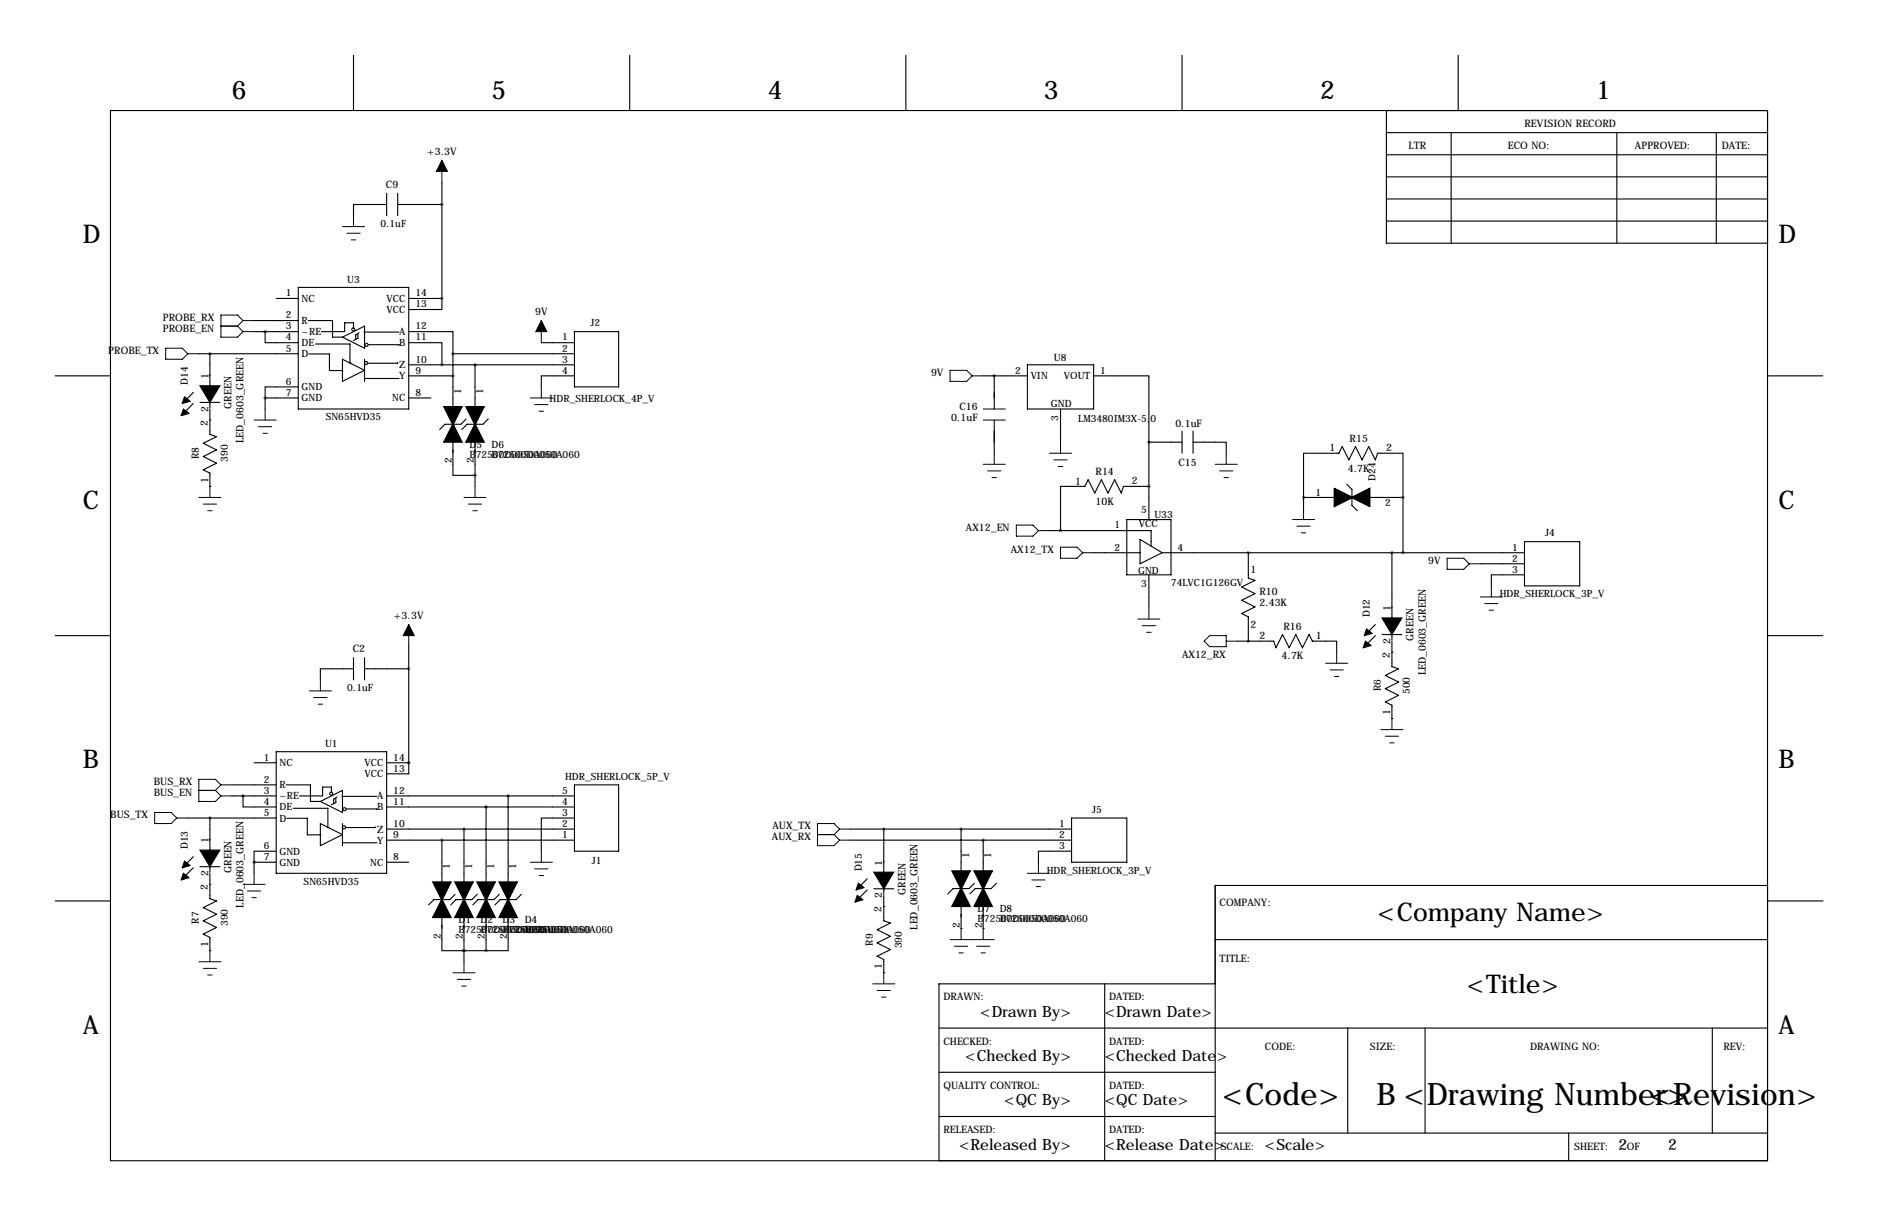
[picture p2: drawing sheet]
<svg xmlns="http://www.w3.org/2000/svg" width="432mm" height="279mm" viewBox="0 0 432 279" stroke-linecap="round" stroke-linejoin="round" font-family="sans-serif">
<g fill="none" stroke="#000" stroke-width=".25">
<path d="M81.3 12.7v12.7M144.8 12.7v12.7M208.3 12.7v12.7M271.8 12.7v12.7M335.3 12.7v12.7M25.4 25.4h381v241.3h-381zM318.8 30.5h87.6M318.8 35.6h87.6M318.8 25.4v30.5h87.6M333.7 30.5v25.4M371.8 30.5v25.4M394.6 30.5v25.4"/>
<path d="M88.9 47h-7.6v2.5M88.9 44.4v5.1M91.4 47h10.2M91.4 44.4v5.1M101.6 41.9v26.7M318.8 45.7h87.6M318.8 50.8h87.6M318.8 40.6h87.6M58.4 73.7h10.2M58.4 76.2h10.2M61 76.2v2.5h7.6M63.5 68.6h5.1"/>
<path d="M68.6 66h25.4v28h-25.4zM70.9 73.7h5.6v3.8h2.2M72.5 79h8v4.5h.3M78.7 77.5l5.1-2.6v5.1zM81.3 75.4v-1.2h-2.1v2h-5.3M82.3 76.7v1l-1 .5M82.5 76.5l-.7 .5v1M83.7 76.3h8M84.7 79.2h7v.1M94 76.2h10.1v5.1M94 78.7h7.6v5.1M94 68.6h7.6"/>
<path d="M101.6 68.6v2.5h-7.6M124.5 78.7h7.6M132.1 76.2h10.1v12.7h-10.1zM12.7 86.4h12.7M44.4 90.2l-2.5 2.5M44.4 92.7l-2.5 2.5M45.7 81.3h22.9M46 92.5h4.5M48.3 96.5h.1M48.3 81.3v12.4M48.3 94v5.8l1.5 .5-3.1 1.6 3.1 1.5-3.1 1.5 3.1 1.5-3.1 1.5 1.6 .8v3.1M61 91.4h7.6"/>
<path d="M61 91.4v2.6M68.6 88.9h-7.6v2.5M71 81.3h4.7v3.8h3.1v.2M78.7 82.5l5.1 2.6-5.1 2.5zM83.8 82.5v5.1M84 87h7.7M91.4 83.3v.2h-6.8M94 86.4h10.1M94 91.4h5.1M94 83.8h38.1M104.1 81.3h28M104.1 81.3v12.2"/>
<path d="M104.1 96v1.5M107.2 96.3l-1.2 1.2h-3.7l-1.2 1.2M109.2 83.8v9.7M109.2 96v1.5M112.3 96.3l-1.3 1.2h-3.6l-1.2 1.2M132.1 86.4h-7.6v2.5M226.1 86.4h10.1M228.6 86.4v7.6M228.6 96.5v7.6M236.2 83.8h15.3v10.2h-15.3zM243.8 94v7.6M251.5 86.4h12.7v15.2"/>
<path d="M271.8 99.1v5M274.3 99.1v5M406.4 86.4h12.7M48.3 111.8h.1M104.1 101.5v7.7h5.1M109.2 101.5v10.3M259.1 119.4h10.1v12.7h-10.1zM264.2 111.8h-5.9l-.5 1.5-1.5-3.1-1.5 3.1-1.6-3.1-1.5 3.1-1.5-3.1-.8 1.6h-5.6v10.1M264.2 101.6v17.8M264.2 101.6h7.6M274.3 101.6h7.6v2.5M299.7 114.3v-10.2h8.1l.8-1.5 1.5 3.1 1.6-3.1 1.5 3.1 1.5-3.1 1.5 3.1 .5-1.6h5.9v10.2"/>
<path d="M299.7 114.3h7.1M299.7 114.3v2.5M309.3 114.3h1.5M309.6 111.3l1.2 1.2v3.6l1.3 1.2M314.9 114.3h7.7M322.6 114.3v12.7M241.3 121.9h23.4v3.6M251.5 127h10.6M262.1 124l5.1 3-5.1 2.5zM264.2 132.1v7.6M267.2 127h83.3M287 127v5.8l1.5 .5-3 1.6 3 1.5-3 1.5 3 1.5-3 1.6 1.5 .7v5.6"/>
<path d="M320 127v20.1M340.4 129.5h10.1M350.5 132.1h-7.6v2.5M350.5 124.5h12.7v10.1h-12.7zM12.7 146h12.7M81.3 153.7h-7.6v2.5M81.3 151.1v5.1M83.8 153.7h10.2M83.8 151.1v5.1M94 148.6v29.2h-5.1M284.5 147.3h8.4l.5 1.5 1.5-3 1.5 3 1.5-3 1.6 3 1.5-3 .8 1.5h5.5v2.6M316.2 143.5l-2.5 2.5"/>
<path d="M316.2 146l-2.5 2.6M317.8 145.8h4.5M320 149.9h.1M320 147.3v5.9l1.6 .5-3.1 1.5 3.1 1.5-3.1 1.5 3.1 1.6-3.1 1.5 1.5 .8v3M406.4 146h12.7M58.4 175.3h5.1M63.5 172.7h25.4v28h-25.4zM88.9 175.3h5.1M94 175.3h.1M320 165.1h.1M43.2 188h20.3M44.4 196.8l-2.5 2.6"/>
<path d="M44.4 199.4l-2.5 2.5M46 199.1h4.5M48.3 188v12.4M53.3 180.3h10.2M53.3 182.9h10.2M55.9 182.9v2.5h7.6M58.4 198.1h.1M58.4 198.1h5.1M63.5 195.6h-5.1v5.1M65.8 180.3h5.6v3.8h2.3M65.9 188h4.8v3.8h3v.2M67.5 185.7h7.9v4.4h.3"/>
<path d="M73.7 184.1l5-2.5v5.1zM73.7 189.2l5 2.6-5 2.5zM76.2 182.1v-1.3h-2v2.1h-5.4M77.2 183.4v1l-1 .5M77.5 183.1l-.8 .5v1.1M78.6 183h8.1M78.7 189.2v5.1M78.9 193.6h7.8M79.7 185.9h7v.1M86.4 190v.1h-6.9M88.9 182.9h43.2M88.9 185.4h43.2"/>
<path d="M88.9 198.1h5.1M88.9 190.5h43.2M88.9 193h43.2M101.6 193v9.7M106.7 190.5v12.2M111.8 185.4v17.3M116.8 182.9v19.8M132.1 188h-7.6v7.6M132.1 180.3h10.1v15.3h-10.1zM195.6 190.5h50.8M195.6 193h50.8M203.2 190.5v15"/>
<path d="M221 190.5v9.7M226.1 193v7.2M246.4 195.6h-7.6v2.5M246.4 188h12.7v10.1h-12.7zM12.7 207h12.7M48.3 203.2h.1M48.3 218.4h.1M48.3 200.7v5.8l1.5 .5-3.1 1.5 3.1 1.6-3.1 1.5 3.1 1.5-3.1 1.5 1.6 .8v3M101.6 210.8v7.6h5.1M101.6 205.2v1.5M104.6 205.5l-1.2 1.2h-3.6l-1.2 1.2M106.7 218.4h.1"/>
<path d="M106.7 205.2v1.5M106.7 210.8v10.2M106.7 218.4h5.1M109.7 205.5l-1.2 1.2h-3.6l-1.3 1.2M111.8 205.2v1.5M111.8 210.8v7.6M114.8 205.5l-1.2 1.2h-3.7l-1.2 1.2M116.8 210.8v7.6h-5M116.8 205.2v1.5M119.9 205.5l-1.2 1.2h-3.7l-1.2 1.2M199.4 201.9l-2.6 2.6M199.4 204.5l-2.6 2.5"/>
<path d="M200.9 204.2h4.6M203.2 208.3h.1M203.2 205.7v5.9l1.5 .5-3 1.5 3 1.5-3 1.6 3 1.5-3 1.5 1.5 .8v3M221 213.4h.1M221 202.6v1.6M221 208.2v5.2M224 202.9l-1.2 1.3h-3.6l-1.3 1.2M226.1 213.4h.1M226.1 202.6v1.6M226.1 208.2v5.2M229.1 202.9l-1.2 1.3h-3.7l-1.2 1.2M279.4 215.9h127"/>
<path d="M406.4 203.5h-127v63.2M406.5 207h12.7M203.2 223.5h.1M215.9 236.2h190.5M254 226.1v40.6M279.4 226.1h-63.5v40.6M309.9 236.2v24.1M327.7 236.2v24.1M393.7 236.2v24.1M215.9 246.4h63.5M215.9 256.5h63.5M279.4 260.3h127"/>
<path d="M360.7 260.3v6.4"/>
<circle cx="81.2" cy="75.7" r=".36"/>
<circle cx="84.3" cy="79.2" r=".36"/>
<circle cx="84.2" cy="83.4" r=".36"/>
<circle cx="76.1" cy="182.4" r=".36"/>
<circle cx="79.1" cy="190.1" r=".36"/>
<circle cx="79.2" cy="185.9" r=".36"/>
</g>
<g fill="#000" stroke="#000" stroke-width=".38">
<path d="M102.1 93.5h4.1l-2.1 4zM107.2 93.5h4.1l-2.1 4zM104.1 97.5l2.1 4h-4.1zM109.2 97.5l2.1 4h-4.1zM306.8 112.3l4.1 2-4.1 2zM310.8 114.3l4.1-2v4zM101.6 206.7l2 4.1h-4zM99.6 202.7h4l-2 4.1zM106.7 206.7l2 4.1h-4.1zM104.6 202.7h4.1l-2 4.1zM111.8 206.7l2 4.1h-4.1zM109.7 202.7h4.1l-2 4.1z"/>
<path d="M116.8 206.7l2.1 4.1h-4.1zM114.8 202.7h4.1l-2.1 4.1zM221 204.2l2 4h-4.1zM218.9 200.2h4.1l-2 4zM226.1 204.2l2 4h-4.1zM224 200.2h4.1l-2 4z"/>
</g>
<g fill="none" stroke="#000" stroke-width=".23">
<path d="M101.6 36.8v5.1M78.7 52.1h5.1M79.8 53.6h3M80.8 55.1h1M81.3 49.5v2.6M50.8 74.9h3.8M54.6 74.9l1.3 1.3M55.9 76.2h2.5M55.9 73.7l-1.3-1.3h-3.8v5.1h3.8l1.3-1.3M55.9 73.7h2.5M55.9 73.7l-1.3 1.2M124.5 73.7v5"/>
<path d="M38.1 80h3.8l1.3 1.3-1.3 1.2h-3.8zM43.2 81.3h2.5M58.4 96.5h5.1M59.4 98h3.1M60.5 99.6h1M61 94v2.5M121.9 91.4h5.1M122.9 93h3.1M124 94.5h1M124.5 88.9v2.5M218.4 85.1h3.8l1.3 1.3-1.3 1.2h-3.8zM223.5 86.4h2.6"/>
<path d="M226.1 94h5M226.1 96.5h5M45.7 114.3h5.1M46.7 115.8h3.1M47.8 117.3h1M48.3 111.8v2.5M106.7 114.3h5.1M107.7 115.8h3M108.7 117.3h1M109.2 111.8v2.5M226.1 106.7h5M227.1 108.2h3"/>
<path d="M228.1 109.7h1M228.6 104.1v2.6M241.3 104.1h5.1M242.3 105.7h3.1M243.3 107.2h1M243.8 101.6v2.5M279.4 106.7h5.1M280.4 108.2h3.1M281.4 109.7h1M281.9 104.1v2.6M297.2 119.4h5.1M299.7 116.8v2.6"/>
<path d="M233.7 120.7h3.8l1.3 1.2-1.3 1.3h-3.8zM238.8 121.9h2.5M243.8 125.7h3.8l1.3 1.3-1.3 1.3h-3.8zM248.9 127h2.6M264.2 139.7v2.5M298.2 120.9h3M299.2 122.4h1M332.7 128.3h3.8l1.3 1.2-1.3 1.3h-3.8zM337.8 129.5h2.6M340.4 137.2h5M341.4 138.7h3M342.9 134.6v2.6"/>
<path d="M71.1 158.8h5.1M73.7 156.2v2.6M94 143.5v5.1M261.6 142.2h5.1M262.6 143.8h3.1M263.7 145.3h1M276.9 147.3l1.2-1.3h3.8v2.6h-3.8zM281.9 147.3h2.6M304.8 152.4h5.1M305.8 153.9h3.1M306.8 155.4h1M307.3 149.9v2.5"/>
<path d="M342.4 140.2h1M72.1 160.3h3.1M73.2 161.8h1M317.5 167.6h5.1M318.5 169.2h3.1M319.5 170.7h1M320 165.1v2.5M35.6 186.7h3.8l1.2 1.3-1.2 1.2h-3.8zM40.6 188h2.6M45.7 181.6h3.8M49.5 181.6l1.3 1.3M50.8 182.9h2.5"/>
<path d="M50.8 180.3l-1.3-1.2h-3.8v5h3.8l1.3-1.2M50.8 180.3h2.5M50.8 180.3l-1.3 1.3M121.9 198.1h5.1M122.9 199.6h3.1M124.5 195.6v2.5M188 191.8h3.8M191.8 191.8l1.2 1.2M193 190.5l-1.2-1.3h-3.8v5.1h3.8l1.2-1.3M193 193h2.6M193 190.5h2.6M193 190.5l-1.2 1.3"/>
<path d="M238.8 198.1v2.6M48.3 218.4v2.6M55.9 203.2h5.1M56.9 204.7h3M57.9 206.2h1M58.4 200.7v2.5M124 201.2h1M218.4 215.9h10.2M219.5 217.4h3M220.5 218.9h1M221 213.4v2.5M224.5 217.4h3.1"/>
<path d="M225.6 218.9h1M226.1 213.4v2.5M236.2 200.7h5.1M237.2 202.2h3.1M238.3 203.7h1M45.7 221h5.1M46.7 222.5h3.1M47.8 224h1M104.1 223.5h5.1M105.2 225h3M106.2 226.6h1M106.7 221v2.5"/>
<path d="M200.7 226.1h5M201.7 227.6h3M202.7 229.1h1M203.2 223.5v2.6"/>
</g>
<g fill="#000" stroke="#000" stroke-width=".25">
<path d="M42.2 94l1.2 1-1.7 .5zM42.4 91.2l1.3 1-1.8 .5zM48.3 88.6h2.2l-2.2 3.9zM46 88.6h2.3v3.9zM313.9 147.3l1.3 1-1.8 .5zM314.2 144.5l1.3 1-1.8 .5zM320 142h2.3l-2.3 3.8zM317.8 142h2.2v3.8zM42.4 197.9l1.3 1-1.8 .5zM48.3 195.3h2.2l-2.2 3.8zM46 195.3h2.3v3.8zM42.2 200.7l1.2 1-1.7 .5z"/>
<path d="M197.1 205.7l1.3 1.1-1.8 .5zM197.4 202.9l1.2 1.1-1.8 .5zM203.2 200.4h2.3l-2.3 3.8zM200.9 200.4h2.3v3.8z"/>
</g>
<path d="M101.6 36.8l1.3 2.6h-2.6zM124.5 73.7l1.2 2.5h-2.5zM94 143.5l1.2 2.5h-2.5z" fill="#000" stroke="#000" stroke-width=".23"/>
<path d="M60.9 91.4a.05 .05 0 0 0 .1 0 .05 .05 0 0 0-.1 0zM60.9 76.2a.05 .05 0 0 0 .1 0 .05 .05 0 0 0-.1 0zM243.8 121.9a.05 .05 0 0 0 .1 0 .05 .05 0 0 0-.1 0zM264.1 111.8a.05 .05 0 0 0 .1 0 .05 .05 0 0 0-.1 0zM264.1 101.6a.05 .05 0 0 0 .1 0 .05 .05 0 0 0-.1 0zM111.7 218.4a.05 .05 0 0 0 .1 0 .05 .05 0 0 0-.1 0zM111.7 185.4a.05 .05 0 0 0 .1 0 .05 .05 0 0 0-.1 0zM116.8 182.9a.05 .05 0 0 0 .1 0 .05 .05 0 0 0-.1 0zM104.1 81.3a.05 .05 0 0 0 .1 0 .05 .05 0 0 0-.1 0zM104.1 86.4a.05 .05 0 0 0 .1 0 .05 .05 0 0 0-.1 0zM226 193a.05 .05 0 0 0 .1 0 .05 .05 0 0 0-.1 0zM320 127a.05 .05 0 0 0 .1 0 .05 .05 0 0 0-.1 0zM48.2 188a.05 .05 0 0 0 .1 0 .05 .05 0 0 0-.1 0zM48.2 81.3a.05 .05 0 0 0 .1 0 .05 .05 0 0 0-.1 0z" fill="#000" stroke="#000" stroke-width=".63"/>
<g font-size="7.1">
<text x="281" y="254">&lt;Code&gt;</text>
<text x="316.5" y="254">B &lt;Drawing Number&gt;</text>
<text x="379.4" y="254">&lt;Revision&gt;</text>
</g>
<g font-size="5.9">
<text x="53.3" y="22.9">6</text>
<text x="113" y="22.9">5</text>
<text x="176.5" y="22.9">4</text>
<text x="240" y="22.9">3</text>
<text x="303.5" y="22.9">2</text>
<text x="367" y="22.9">1</text>
<text x="19" y="55.9">D</text>
<text x="408.9" y="55.9">D</text>
<text x="19" y="116.8">C</text>
<text x="408.9" y="116.8">C</text>
<text x="19" y="176.5">B</text>
<text x="408.9" y="176.5">B</text>
<text x="316.8" y="211.6">&lt;Company Name&gt;</text>
<text x="337.3" y="228.1">&lt;Title&gt;</text>
<text x="19" y="237.5">A</text>
<text x="408.9" y="237.5">A</text>
</g>
<g font-size="3.6">
<text x="225.4" y="233.7">&lt;Drawn By&gt;</text>
<text x="254" y="233.7">&lt;Drawn Date&gt;</text>
<text x="221.9" y="243.8">&lt;Checked By&gt;</text>
<text x="254" y="243.8">&lt;Checked Date&gt;</text>
<text x="230.9" y="254">&lt;QC By&gt;</text>
<text x="254" y="254">&lt;QC Date&gt;</text>
<text x="220.5" y="264.1">&lt;Released By&gt;</text>
<text x="254" y="264.1">&lt;Release Date&gt;</text>
<text x="290.8" y="264.1">&lt;Scale&gt;</text>
<text x="372.1" y="264.1">2</text>
<text x="383.5" y="264.1">2</text>
</g>
<g font-size="2.4">
<text x="350.5" y="29.2">REVISION RECORD</text>
<text x="98.2" y="35.6">+3.3V</text>
<text x="323.8" y="34.3">LTR</text>
<text x="346.7" y="34.3">ECO NO:</text>
<text x="375.9" y="34.3">APPROVED:</text>
<text x="395.9" y="34.3">DATE:</text>
<text x="88.7" y="43.2">C9</text>
<text x="37.5" y="76.2">PROBE_EN</text>
<text x="37.5" y="73.7">PROBE_RX</text>
<text x="123" y="72.4">9V</text>
<text x="24.9" y="81.3">PROBE_TX</text>
<text x="47.9" y="87.1" transform="rotate(-90 47.9 87.1)">1</text>
<text x="214.1" y="86.4">9V</text>
<text x="47.9" y="94.6" transform="rotate(-90 47.9 94.6)">2</text>
<text x="53.2" y="93.9" transform="rotate(-90 53.2 93.9)">GREEN</text>
<text x="220.6" y="94.2">C16</text>
<text x="47.8" y="97.9" transform="rotate(-90 47.8 97.9)">2</text>
<text x="56" y="101.9" transform="rotate(-90 56 101.9)">LED_0603_GREEN</text>
<text x="218.7" y="96.7">0.1uF</text>
<text x="270.2" y="98">0.1uF</text>
<text x="310.3" y="101.6">R15</text>
<text x="270.9" y="107.1">C15</text>
<text x="305.7" y="103.7">1</text>
<text x="318.7" y="103.6">2</text>
<text x="47.9" y="110.9" transform="rotate(-90 47.9 110.9)">1</text>
<text x="247.2" y="111.4">1</text>
<text x="251.9" y="109.2">R14</text>
<text x="260.3" y="111.3">2</text>
<text x="309.9" y="108.3">4.7K</text>
<text x="251.9" y="116">10K</text>
<text x="222.1" y="121.9">AX12_EN</text>
<text x="232.4" y="127">AX12_TX</text>
<text x="287.5" y="131.6">1</text>
<text x="328.4" y="129.5">9V</text>
<text x="289.6" y="136.7">R10</text>
<text x="90.6" y="142.2">+3.3V</text>
<text x="289.6" y="139.3">2.43K</text>
<text x="319.7" y="140.5" transform="rotate(-90 319.7 140.5)">1</text>
<text x="81.1" y="149.9">C2</text>
<text x="287.5" y="144.4">2</text>
<text x="289.6" y="146.8">2</text>
<text x="295.1" y="144.8">R16</text>
<text x="302.6" y="146.9">1</text>
<text x="319.7" y="147.9" transform="rotate(-90 319.7 147.9)">2</text>
<text x="325" y="147.2" transform="rotate(-90 325 147.2)">GREEN</text>
<text x="271.8" y="151.1">AX12_RX</text>
<text x="294.7" y="151.5">4.7K</text>
<text x="319.5" y="151.2" transform="rotate(-90 319.5 151.2)">2</text>
<text x="327.8" y="155.2" transform="rotate(-90 327.8 155.2)">LED_0603_GREEN</text>
<text x="319.6" y="164.2" transform="rotate(-90 319.6 164.2)">1</text>
<text x="35.4" y="182.9">BUS_EN</text>
<text x="35.4" y="180.3">BUS_RX</text>
<text x="25.3" y="188">BUS_TX</text>
<text x="177.6" y="190.5">AUX_TX</text>
<text x="47.9" y="193.8" transform="rotate(-90 47.9 193.8)">1</text>
<text x="177.5" y="193">AUX_RX</text>
<text x="47.9" y="201.3" transform="rotate(-90 47.9 201.3)">2</text>
<text x="53.2" y="200.6" transform="rotate(-90 53.2 200.6)">GREEN</text>
<text x="202.8" y="198.9" transform="rotate(-90 202.8 198.9)">1</text>
<text x="47.8" y="204.6" transform="rotate(-90 47.8 204.6)">2</text>
<text x="56" y="208.5" transform="rotate(-90 56 208.5)">LED_0603_GREEN</text>
<text x="202.7" y="209.6" transform="rotate(-90 202.7 209.6)">2</text>
<text x="202.8" y="206.3" transform="rotate(-90 202.8 206.3)">2</text>
<text x="208.2" y="205.7" transform="rotate(-90 208.2 205.7)">GREEN</text>
<text x="280.4" y="208.3">COMPANY:</text>
<text x="211" y="213.6" transform="rotate(-90 211 213.6)">LED_0603_GREEN</text>
<text x="47.9" y="217.6" transform="rotate(-90 47.9 217.6)">1</text>
<text x="280.4" y="221">TITLE:</text>
<text x="202.8" y="222.7" transform="rotate(-90 202.8 222.7)">1</text>
<text x="216.9" y="229.9">DRAWN:</text>
<text x="255" y="229.9">DATED:</text>
<text x="216.9" y="240">CHECKED:</text>
<text x="255" y="240">DATED:</text>
<text x="290.8" y="241.3">CODE:</text>
<text x="315" y="241.3">SIZE:</text>
<text x="351.8" y="241.3">DRAWING NO:</text>
<text x="396.2" y="241.3">REV:</text>
<text x="216.9" y="250.2">QUALITY CONTROL:</text>
<text x="255" y="250.2">DATED:</text>
<text x="216.9" y="260.3">RELEASED:</text>
<text x="255" y="260.3">DATED:</text>
<text x="280.7" y="264.2">SCALE:</text>
<text x="361.9" y="264.2">SHEET:</text>
<text x="374" y="264.2">OF</text>
</g>
<g font-size="2.3">
<text x="87.5" y="52.2">0.1uF</text>
<text x="79.8" y="65">U3</text>
<text x="65.7" y="68.1">1</text>
<text x="69.3" y="69.4">NC</text>
<text x="88.9" y="69.4">VCC</text>
<text x="88.9" y="71.9">VCC</text>
<text x="95.5" y="68.1">14</text>
<text x="95.5" y="70.6">13</text>
<text x="65.7" y="73.2">2</text>
<text x="65.7" y="75.7">3</text>
<text x="69.3" y="74.5">R</text>
<text x="69.3" y="77">~RE</text>
<text x="91.8" y="77">A</text>
<text x="95.5" y="75.7">12</text>
<text x="135.8" y="74.9">J2</text>
<text x="65.7" y="78.2">4</text>
<text x="65.7" y="80.8">5</text>
<text x="69.3" y="79.5">DE</text>
<text x="69.3" y="82.1">D</text>
<text x="91.8" y="79.5">B</text>
<text x="95.5" y="78.2">11</text>
<text x="95.5" y="83.3">10</text>
<text x="129.2" y="78.2">1</text>
<text x="129.2" y="80.8">2</text>
<text x="129.2" y="83.3">3</text>
<text x="242.3" y="83.1">U8</text>
<text x="43.2" y="88.5" transform="rotate(-90 43.2 88.5)">D14</text>
<text x="65.7" y="88.4">6</text>
<text x="69.3" y="89.7">GND</text>
<text x="91.8" y="84.6">Z</text>
<text x="91.8" y="87.2">Y</text>
<text x="95.5" y="85.9">9</text>
<text x="129.2" y="85.9">4</text>
<text x="233.4" y="85.9">2</text>
<text x="237" y="87.2">VIN</text>
<text x="244.6" y="87.2">VOUT</text>
<text x="253" y="85.9">1</text>
<text x="65.7" y="90.9">7</text>
<text x="69.3" y="92.2">GND</text>
<text x="90.2" y="92.2">NC</text>
<text x="95.5" y="90.9">8</text>
<text x="106" y="90.4" transform="rotate(-90 106 90.4)">1</text>
<text x="111.1" y="90.4" transform="rotate(-90 111.1 90.4)">1</text>
<text x="126.4" y="92.3">HDR_SHERLOCK_4P_V</text>
<text x="241.6" y="93.5">GND</text>
<text x="74.9" y="96.6">SN65HVD35</text>
<text x="243.3" y="96.8" transform="rotate(-90 243.3 96.8)">3</text>
<text x="247.9" y="96.9">LM3480IM3X-5.0</text>
<text x="45.7" y="105.5" transform="rotate(-90 45.7 105.5)">R8</text>
<text x="52.4" y="106.1" transform="rotate(-90 52.4 106.1)">390</text>
<text x="103.9" y="106.5" transform="rotate(-90 103.9 106.5)">2</text>
<text x="107.9" y="102.9">D5</text>
<text x="107.9" y="105.2">B72500D0050A060</text>
<text x="109" y="106.5" transform="rotate(-90 109 106.5)">2</text>
<text x="113" y="102.9">D6</text>
<text x="113" y="105.2">B72500D0050A060</text>
<text x="316.2" y="110.5" transform="rotate(-90 316.2 110.5)">D24</text>
<text x="262.4" y="117.9">5</text>
<text x="265.4" y="119.1">U33</text>
<text x="302.5" y="114">1</text>
<text x="318.5" y="116.2">2</text>
<text x="256.2" y="121.4">1</text>
<text x="261.8" y="121.2">VCC</text>
<text x="355.2" y="123.2">J4</text>
<text x="256.2" y="126.5">2</text>
<text x="261.7" y="131.9">GND</text>
<text x="270.8" y="126.5">4</text>
<text x="347.7" y="126.5">1</text>
<text x="347.7" y="129">2</text>
<text x="347.7" y="131.6">3</text>
<text x="262.4" y="135">3</text>
<text x="269.2" y="134.7">74LVC1G126GV</text>
<text x="344.8" y="137.2">HDR_SHERLOCK_3P_V</text>
<text x="315" y="141.8" transform="rotate(-90 315 141.8)">D12</text>
<text x="79.8" y="158.8">0.1uF</text>
<text x="317.5" y="158.9" transform="rotate(-90 317.5 158.9)">R6</text>
<text x="324.2" y="159.5" transform="rotate(-90 324.2 159.5)">500</text>
<text x="74.8" y="171.7">U1</text>
<text x="60.7" y="174.8">1</text>
<text x="60.7" y="179.8">2</text>
<text x="64.3" y="176.1">NC</text>
<text x="83.8" y="176.1">VCC</text>
<text x="83.8" y="178.6">VCC</text>
<text x="90.4" y="174.8">14</text>
<text x="90.4" y="177.3">13</text>
<text x="129.9" y="179.3">HDR_SHERLOCK_5P_V</text>
<text x="60.7" y="182.4">3</text>
<text x="60.7" y="184.9">4</text>
<text x="64.3" y="181.1">R</text>
<text x="64.3" y="183.7">~RE</text>
<text x="86.7" y="183.7">A</text>
<text x="90.4" y="182.4">12</text>
<text x="90.4" y="184.9">11</text>
<text x="129.2" y="184.9">4</text>
<text x="129.2" y="182.4">5</text>
<text x="60.7" y="187.5">5</text>
<text x="64.3" y="186.2">DE</text>
<text x="64.3" y="188.8">D</text>
<text x="86.7" y="186.2">B</text>
<text x="86.7" y="191.3">Z</text>
<text x="90.4" y="190">10</text>
<text x="129.2" y="190">2</text>
<text x="129.2" y="187.5">3</text>
<text x="243.5" y="190">1</text>
<text x="251.1" y="186.7">J5</text>
<text x="43.2" y="195.1" transform="rotate(-90 43.2 195.1)">D13</text>
<text x="60.7" y="195.1">6</text>
<text x="60.7" y="197.6">7</text>
<text x="64.3" y="196.4">GND</text>
<text x="86.7" y="193.8">Y</text>
<text x="90.4" y="192.5">9</text>
<text x="90.4" y="197.6">8</text>
<text x="129.2" y="192.5">1</text>
<text x="222.8" y="197.1" transform="rotate(-90 222.8 197.1)">1</text>
<text x="227.9" y="197.1" transform="rotate(-90 227.9 197.1)">1</text>
<text x="243.5" y="192.5">2</text>
<text x="243.5" y="195.1">3</text>
<text x="64.3" y="198.9">GND</text>
<text x="69.8" y="203.3">SN65HVD35</text>
<text x="85.1" y="198.9">NC</text>
<text x="103.5" y="199.6" transform="rotate(-90 103.5 199.6)">1</text>
<text x="108.5" y="199.6" transform="rotate(-90 108.5 199.6)">1</text>
<text x="113.6" y="199.6" transform="rotate(-90 113.6 199.6)">1</text>
<text x="118.7" y="199.6" transform="rotate(-90 118.7 199.6)">1</text>
<text x="136" y="198.5">J1</text>
<text x="198.1" y="200.2" transform="rotate(-90 198.1 200.2)">D15</text>
<text x="240.7" y="200.7">HDR_SHERLOCK_3P_V</text>
<text x="224.8" y="209.5">D7</text>
<text x="229.9" y="209.5">D8</text>
<text x="45.7" y="212.2" transform="rotate(-90 45.7 212.2)">R7</text>
<text x="52.4" y="212.8" transform="rotate(-90 52.4 212.8)">390</text>
<text x="101.3" y="215.7" transform="rotate(-90 101.3 215.7)">2</text>
<text x="105.4" y="212.1">D1</text>
<text x="105.4" y="214.5">B72500D0050A060</text>
<text x="106.4" y="215.7" transform="rotate(-90 106.4 215.7)">2</text>
<text x="110.5" y="212.1">D2</text>
<text x="110.5" y="214.5">B72500D0050A060</text>
<text x="111.5" y="215.7" transform="rotate(-90 111.5 215.7)">2</text>
<text x="115.6" y="212.1">D3</text>
<text x="115.6" y="214.5">B72500D0050A060</text>
<text x="116.6" y="215.7" transform="rotate(-90 116.6 215.7)">2</text>
<text x="120.6" y="212.1">D4</text>
<text x="120.6" y="214.5">B72500D0050A060</text>
<text x="220.7" y="213.2" transform="rotate(-90 220.7 213.2)">2</text>
<text x="224.8" y="211.9">B72500D0050A060</text>
<text x="225.8" y="213.2" transform="rotate(-90 225.8 213.2)">2</text>
<text x="229.9" y="211.9">B72500D0050A060</text>
<text x="200.7" y="217.3" transform="rotate(-90 200.7 217.3)">R9</text>
<text x="207.4" y="217.9" transform="rotate(-90 207.4 217.9)">390</text>
</g>
</svg>
